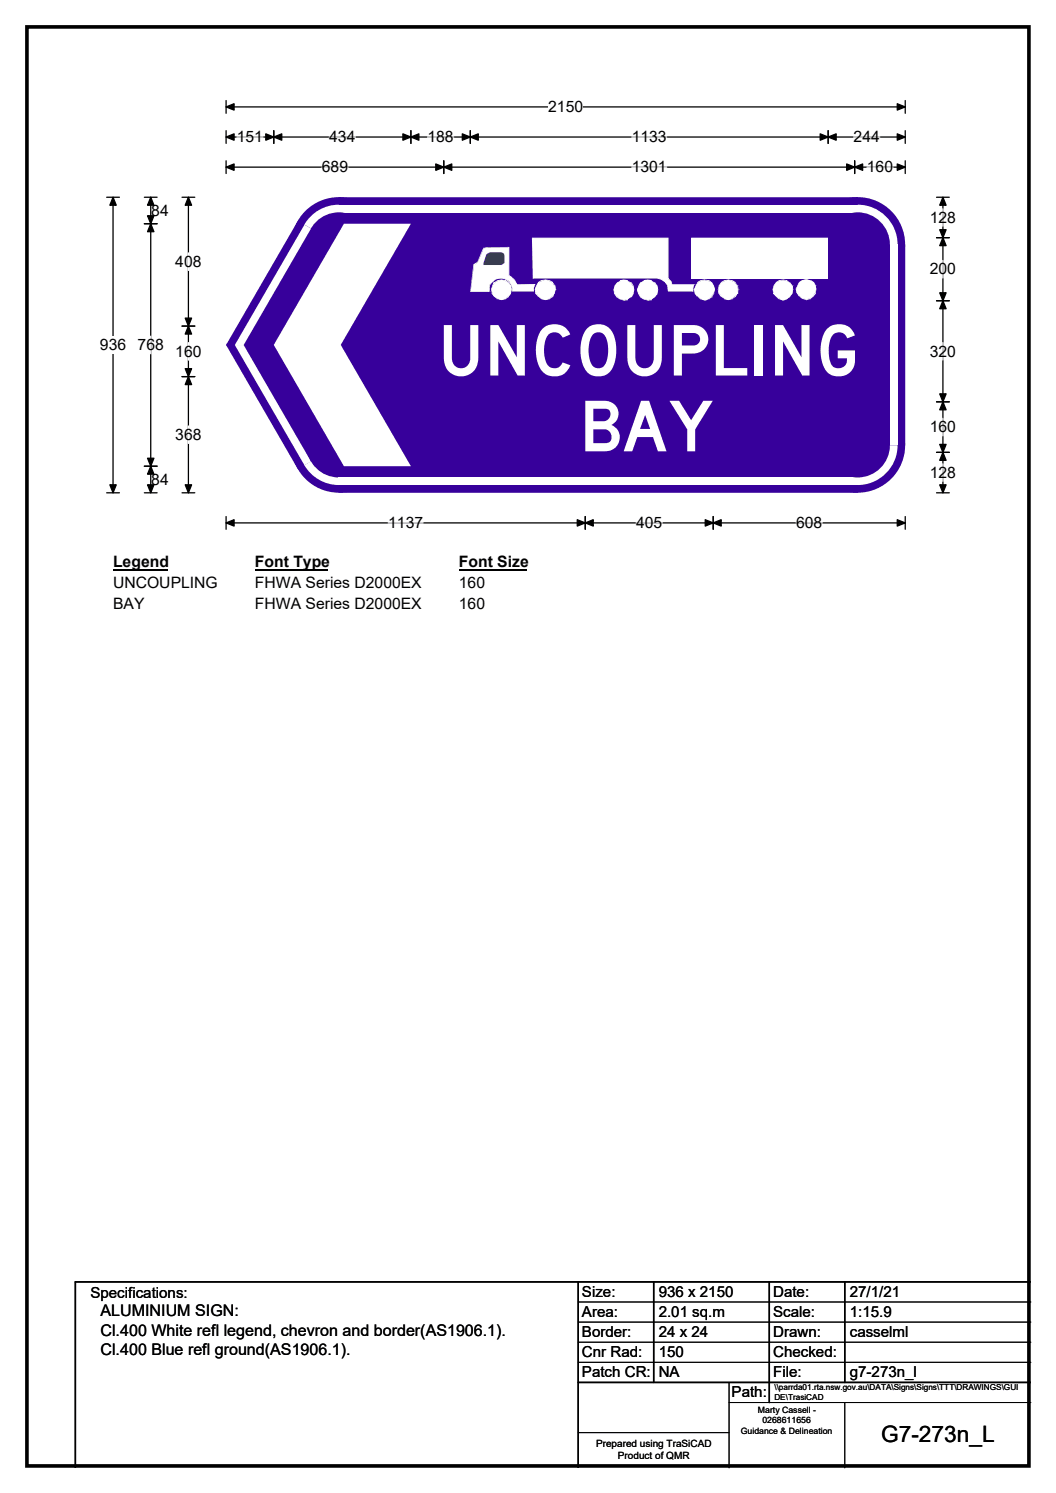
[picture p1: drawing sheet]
<svg xmlns="http://www.w3.org/2000/svg" width="210mm" height="297mm" viewBox="0 0 210 297" stroke-linecap="round" stroke-linejoin="round" font-family="sans-serif">
<path d="M5.4 5.4h199.2v286.3h-199.2z" fill="none" stroke="#000" stroke-width=".72"/>
<path d="M45 21.3h135M45 20v2.5M180 20v2.5" fill="none" stroke="#000" stroke-width=".25"/>
<path d="M45 21.3l1.5-.7v1.3zM178.4 20.6l1.6 .7-1.6 .6z" fill="#000" stroke="#000" stroke-width=".25"/>
<path d="M109 19.5h7v3.5h-7z" fill="#fff"/>
<g fill="none" stroke="#000" stroke-width=".25">
<path d="M21.2 39.2h2.5M22.5 39.2v58.8M45 27.3h135M45 26v2.5M45 32v2.5M45 33.3h135M54.4 26v2.5M81.7 26v2.5M88.2 32v2.5M93.5 26v2.5M164.7 26v2.5M169.9 32v2.5"/>
<path d="M180 26v2.5M180 32v2.5M21.2 98h2.5M45 102.8v2.5M45 104h135M116.4 102.8v2.5M141.8 102.8v2.5M180 102.8v2.5"/>
</g>
<g fill="#000" stroke="#000" stroke-width=".25">
<path d="M22.5 39.2l.6 1.6h-1.3zM45 27.3l1.5-.7v1.3zM45 33.3l1.5-.7v1.3zM54.4 27.3l1.6-.7v1.3zM52.9 26.6l1.5 .7-1.5 .6zM80.1 26.6l1.6 .7-1.6 .6zM81.7 27.3l1.6-.7v1.3zM88.2 33.3l1.6-.7v1.3zM86.7 32.6l1.5 .7-1.5 .6zM91.9 26.6l1.6 .7-1.6 .6zM93.5 27.3l1.6-.7v1.3zM163.1 26.6l1.6 .7-1.6 .6z"/>
<path d="M164.7 27.3l1.6-.7v1.3zM168.4 32.6l1.5 .7-1.5 .6zM169.9 33.3l1.6-.7v1.3zM178.4 26.6l1.6 .7-1.6 .6zM178.4 32.6l1.6 .7-1.6 .6zM21.8 96.5h1.3l-.6 1.5zM45 104l1.5-.6v1.3zM116.4 104l1.6-.6v1.3zM114.8 103.4l1.6 .6-1.6 .7zM140.2 103.4l1.6 .6-1.6 .7zM141.8 104l1.6-.6v1.3zM178.4 103.4l1.6 .6-1.6 .7z"/>
</g>
<path d="M47.1 27.3h5.2M64 33.3h5.2M65.5 27.3h5.2M85 27.3h5.2M125.6 27.3h7M125.6 33.3h7M169.7 27.3h5.2M172.4 33.3h5.2M77.2 104h6.9M126.5 104h5.2M158.3 104h5.2" fill="none" stroke="#fff" stroke-width=".25"/>
<path d="M19.9 66.9h5.2v3.5h-5.2z" fill="#fff"/>
<g fill="none" stroke="#000" stroke-width=".25">
<path d="M28.7 39.2h2.5M30 39.2v58.8M36.2 39.2h2.5M37.5 39.2v58.8M186.2 39.2h2.6M187.5 39.2v58.8M28.7 44.5h2.5M186.2 47.3h2.6M186.2 59.8h2.6M36.2 64.9h2.5M36.2 74.9h2.5M186.2 79.9h2.6"/>
<path d="M28.7 92.8h2.5M28.7 98h2.5M36.2 98h2.5M186.2 98h2.6M186.2 90h2.6"/>
</g>
<g fill="#000" stroke="#000" stroke-width=".25">
<path d="M30 39.2l.6 1.6h-1.3zM37.5 39.2l.6 1.6h-1.3zM187.5 39.2l.6 1.6h-1.2zM30 44.5l.6 1.6h-1.3zM29.3 42.9h1.3l-.6 1.6zM187.5 47.3l.6 1.6h-1.2zM186.9 58.3h1.2l-.6 1.5zM186.9 45.7h1.2l-.6 1.6zM187.5 59.8l.6 1.6h-1.2zM37.5 64.9l.6 1.6h-1.3zM36.8 73.3h1.3l-.6 1.6zM36.8 63.3h1.3l-.6 1.6z"/>
<path d="M37.5 74.9l.6 1.6h-1.3zM186.9 78.4h1.2l-.6 1.5zM187.5 79.9l.6 1.6h-1.2zM29.3 91.2h1.3l-.6 1.6zM30 92.8l.6 1.5h-1.3zM29.3 96.5h1.3l-.6 1.5zM36.8 96.5h1.3l-.6 1.5zM186.9 88.4h1.2l-.6 1.6zM187.5 90l.6 1.6h-1.2zM186.9 96.5h1.2l-.6 1.5z"/>
</g>
<path d="M37.5 50.3v3.5M187.5 41.5v3.5M187.5 51.8v3.5M30 66.9v3.5M37.5 68.2v3.4M187.5 68.2v3.4M37.5 84.8v3.4M187.5 83.2v3.5M187.5 92.3v3.5" fill="none" stroke="#fff" stroke-width=".25"/>
<path d="M22.5 110h10.7v3.5h-10.7z" fill="#fff"/>
<path d="M22.5 113.3h10.7" fill="none" stroke="#000" stroke-width=".32"/>
<path d="M50.7 110h14.4v3.5h-14.4z" fill="#fff"/>
<path d="M50.7 113.3h14.4" fill="none" stroke="#000" stroke-width=".32"/>
<path d="M91.2 110h13.5v3.5h-13.5z" fill="#fff"/>
<path d="M91.2 113.3h13.5" fill="none" stroke="#000" stroke-width=".32"/>
<g fill="#fff">
<path d="M22.5 114.2h20.7v3.5h-20.7z"/>
<path d="M50.7 114.2h33.1v3.5h-33.1z"/>
<path d="M91.2 114.2h5.3v3.5h-5.3z"/>
<path d="M22.5 118.4h6.2v3.5h-6.2z"/>
<path d="M50.7 118.4h33.1v3.5h-33.1z"/>
<path d="M91.2 118.4h5.3v3.5h-5.3z"/>
</g>
<g fill="#37009b">
<path d="M59.2 43.9l8.2-4.7h103.2l9.4 9.5v39.9l-9.4 9.4h-103.2l-8.2-4.7-14.2-24.5v-.3z" fill-rule="evenodd"/>
<circle cx="67.4" cy="48.6" r="9.4"/>
<circle cx="45.3" cy="68.6" r=".32"/>
<circle cx="67.4" cy="88.6" r="9.4"/>
<circle cx="170.6" cy="88.6" r="9.4"/>
<circle cx="170.6" cy="48.6" r="9.4"/>
</g>
<g fill="#fff">
<path d="M67.4 40.7h103.2v1.5h-103.2z" fill-rule="evenodd"/>
<path d="M61.6 43.2a7.9 7.9 0 0 1 5.8-2.5v7.9l-6.9-3.9z" fill-rule="evenodd"/>
</g>
<circle cx="67.4" cy="48.7" r="6.4" fill="#37009b"/>
<g fill="#fff">
<path d="M60.5 44.7l1.3 .8-13.3 23.1h-1.8z"/>
<path d="M46.7 68.6h1.8l13.3 23.2-1.3 .8z"/>
<path d="M60.5 92.5l6.9-3.9v7.9a7.9 7.9 0 0 1-6.9-4z" fill-rule="evenodd"/>
</g>
<circle cx="67.4" cy="88.6" r="6.4" fill="#37009b"/>
<g fill="#fff">
<path d="M67.4 95h103.2v1.5h-103.2z" fill-rule="evenodd"/>
<path d="M170.6 88.6l7.9-.1a7.9 7.9 0 0 1-8 8z" fill-rule="evenodd"/>
</g>
<circle cx="170.6" cy="88.6" r="6.4" fill="#37009b"/>
<g fill="#fff">
<path d="M177 48.7h1.5v39.9h-1.5z" fill-rule="evenodd"/>
<path d="M170.5 40.7a7.9 7.9 0 0 1 8 7.9h-7.9z" fill-rule="evenodd"/>
</g>
<circle cx="170.6" cy="48.7" r="6.4" fill="#37009b"/>
<g fill="#fff">
<path d="M68.4 44.5h13.3l-13.9 24.1 13.9 24.2h-13.3l-14-24.2z" fill-rule="evenodd"/>
<path d="M137.5 47.4h.2v7.9h-.2zM137.5 55.3v.1zM137.5 55.3h27v.1h-27zM164.5 55.3l.1 .1zM164.4 47.4h.2v7.9h-.2zM164.5 47.3l.1 .1zM137.5 47.3l27 .1-27 .1z" fill-rule="evenodd"/>
<path d="M138.7 56.2a2.29 2.29 0 0 1 2.9 0 2.16 2.16 0 0 1-1.4 3.5l-1-.3-.5-.5a1.76 1.76 0 0 1 0-2.7z" fill-rule="evenodd"/>
<path d="M138 57.6h.2l.2 .8h-.2zM138.4 58.3l.3 .5-.1 .1-.4-.5zM138.6 58.9h.1zM138.7 58.8l.6 .6-.1 .1zM139.2 59.4v.1zM139.3 59.4l.9 .1v.3l-1-.3zM140.2 59.7v.1zM140.2 59.5l.7-.1-.7 .4zM140.9 59.4l.6-.5 .1 .2-.6 .4zM141.5 58.9l.1 .2zM141.9 58.4l-.3 .7-.1-.2zM142 57.6h.2l-.3 .8zM141.9 56.9l.3 .7h-.2zM141.5 56.3l.1-.1 .4 .7-.1 .1zM141 55.7l.6 .5-.1 .1-.6-.4zM140.9 55.7v.2zM140 55.6l.9 .1v.2l-.9-.2zM140 55.6v.1zM139.3 55.7l.7-.1 .2 .1-.9 .2zM139.3 55.7v.2zM138.7 56.1l.6-.4v.2l-.6 .4zM138.7 56.1v.1zM138.7 56.2l-.2 .7-.1-.1zM138.4 56.8l.1 .1-.3 .7h-.2z" fill-rule="evenodd"/>
<path d="M143.4 56.2l1.4-.6 .8 .3a1.88 1.88 0 0 1 1.2 1.8 1.88 1.88 0 0 1-1.2 1.7l-.8 .3a2.38 2.38 0 0 1-1.9-2.1l.1-.8z" fill-rule="evenodd"/>
<path d="M142.7 57.6l.3 .7-.1 .1zM142.9 58.3v.1zM143 58.3l.4 .5-.2 .1-.3-.5zM143.2 58.9h.2zM143.2 58.9l.2-.1 .6 .6zM144 59.4v.1zM144 59.3l.8 .2v.2l-.8-.2zM144.8 59.5l.8-.1-.8 .3zM145.6 59.4v.1zM145.6 59.4l.6-.5v.2l-.6 .4zM146.2 58.9l.1 .2zM146.5 58.3l.1 .1-.3 .7-.1-.2zM146.6 58.4h.1zM146.7 57.6v.8h-.2zM146.6 56.9h.1l.1 .7zM146.6 56.9h.1zM146.2 56.2l.5 .7zM146.2 56.2l.1-.1zM145.6 55.7l.7 .4-.1 .2-.6-.4zM145.6 55.7v.2zM144.8 55.6l.8 .1v.2zM144.1 55.7l.7-.1-.7 .3zM144 55.7l.1 .2zM143.4 56.1l.6-.4 .1 .2-.6 .3zM143.4 56.1v.1zM143.4 56.1l.1 .1-.4 .6h-.2zM142.9 56.8h.1zM142.9 56.8h.2l-.4 .8zM142.7 57.6h.2z" fill-rule="evenodd"/>
<path d="M154.3 56.2a2.03 2.03 0 0 1 2.5-.1 2.03 2.03 0 0 1 .7 2.3l-1 1.1-.8 .2a2.4 2.4 0 0 1-2.1-2.1z" fill-rule="evenodd"/>
<path d="M153.6 57.6h.2v.8zM153.8 58.3l.5 .5-.1 .1-.4-.5zM154.3 58.8l.6 .6-.1 .1-.6-.6zM154.9 59.4l-.1 .1zM154.9 59.4l.8 .1v.3zM155.7 59.7v.1zM155.7 59.5l.8-.1-.8 .4zM156.4 59.4l.6-.5 .1 .2-.6 .4zM157.1 58.9v.2zM157.4 58.4h.1l-.4 .7-.1-.2zM157.5 57.6h.2l-.2 .8h-.1zM157.6 57.6h.1zM157.4 56.9h.2l.1 .7h-.2zM157.1 56.3v-.1l.5 .7-.2 .1zM156.5 55.7l.6 .6-.7-.4zM156.5 55.7v.2zM155.7 55.6l.8 .1v.2zM155.7 55.6v.1zM154.9 55.7l.8-.1-.7 .3zM154.9 55.7v.2zM154.3 56.1l.6-.4 .1 .2-.7 .4zM154.3 56.1l-.1 .1zM154.2 56.2h.2l-.5 .7-.1-.1zM153.8 56.8h.1zM153.8 56.8l.1 .1-.3 .7z" fill-rule="evenodd"/>
<path d="M159 56.1a1.97 1.97 0 0 1 3.2 .7 1.97 1.97 0 0 1-1.8 2.7l-.9-.1-1.1-1.1-.1-.8z" fill-rule="evenodd"/>
<path d="M158.2 57.6l.2-.1 .2 .8h-.2zM158.4 58.3h.2l.4 .5-.2 .1zM158.8 58.9l.1-.1zM158.9 58.8l.7 .5-.1 .1zM159.5 59.4l.9 .1v.2zM160.4 59.5v.2zM160.4 59.5l.6-.2v.2l-.6 .2zM161 59.4l.2 .1zM161 59.3l.6-.5 .2 .1-.6 .5zM161.6 58.9h.2zM162.1 58.3l.1 .1-.4 .5-.2-.1zM162.1 58.3l.1 .1zM162.2 57.5v.9l-.1-.1zM162.3 57.5v.1zM162.1 56.9h.1v.7zM162.2 56.8v.1zM161.6 56.2l.2-.1 .4 .7-.1 .1zM161.8 56.1v.1zM161 55.9l.2-.2 .6 .4-.2 .1zM161 55.7h.2zM160.3 55.5l.7 .2v.2l-.7-.2zM159.6 55.7l.7-.2v.2l-.7 .2zM158.9 56.1l.7-.4v.2l-.6 .3zM158.9 56.1h.1zM158.9 56.1l.1 .1-.3 .6-.1-.1zM158.6 56.8h.1l-.4 .8-.1-.1zM158.2 57.5h.1l-.1 .1z" fill-rule="evenodd"/>
<path d="M106 47.4h26.8v8l.6 .5 .2 .7h4.5l-.3 .7v.7h-5a2.29 2.29 0 0 0-2.1-2.7h-24.7z" fill-rule="evenodd"/>
<path d="M105.8 47.4h.3v7.9h-.1zM106 55.3v.1zM106 55.3h24.7v.1h-24.7zM130.7 55.3h.4v.2zM131.1 55.3v.1zM131.1 55.3l.4 .1v.2l-.4-.1zM131.5 55.4v.1zM131.5 55.4l.5 .3-.2 .2-.3-.3zM131.8 55.7h.2zM131.8 55.9l.2-.2 .3 .5zM132.3 56.1h.1l-.1 .1zM132.2 56.2l.2-.1 .3 .5-.1 .1zM132.7 56.6l.1 .4-.1 .2zM132.8 57v.2zM132.7 57.2h.1l.1 .8h-.1zM132.8 57.9l5 .1zM137.8 57.3l.1 .7h-.2zM138 56.6l-.2 .7zM138.1 56.6h.1zM133.6 56.6h4.5v.1h-4.5zM133.6 56.6v.1zM133.3 56l.2-.1 .1 .8zM132.8 55.4l.1-.1 .5 .6-.1 .1zM132.7 55.4h.1zM132.7 47.4h.2v8h-.2zM132.8 47.3l.1 .1zM106 47.3h26.8v.2h-26.8zM105.8 47.3l.2 .1z" fill-rule="evenodd"/>
<path d="M127.4 56.2a1.99 1.99 0 0 1 2.8 .1 1.99 1.99 0 0 1-.1 2.8 1.99 1.99 0 0 1-2.8-.2l-.6-1.3z" fill-rule="evenodd"/>
<path d="M126.7 57.8l.2-.2 .2 .8h-.2zM126.9 58.4l.5 .5-.1 .2zM127.3 58.9v.2zM127.4 58.9l.6 .5-.1 .1-.6-.4zM128 59.4l.8 .4zM128.8 59.7v.1zM128.8 59.7l.8-.3v.3l-.8 .1zM129.6 59.5v.2zM129.5 59.4l.6-.5 .1 .2-.6 .4zM130.5 58.4l.2 .1-.5 .6-.1-.2zM130.7 58.4v.1zM130.7 57.6l.2 .2-.2 .7-.2-.1zM130.8 57.6l.1 .2zM130.5 57h.3l.1 .6-.2 .2zM130.8 56.9l-.1 .1zM130.2 56.3l.1-.1 .5 .7-.3 .1zM130.2 56.3l.1-.1zM129.6 55.9l.7 .3-.1 .1-.7-.3zM129.6 55.7v.2zM128.8 55.6l.8 .1v.3l-.8-.1zM128.8 55.6v.1zM128 55.7l.8-.1v.3l-.7 .1zM128 55.7v.2zM127.4 56.2l.6-.3 .1 .1zM127.3 56.2h.1zM127.3 56.2l.3 .1-.5 .6-.1-.1zM127 56.8l.1 .1zM127 56.8l.2 .1-.3 .9-.2-.2zM126.7 57.6v.2z" fill-rule="evenodd"/>
<path d="M122.7 56.2a1.99 1.99 0 0 1 3 .4 1.99 1.99 0 0 1-.9 2.9 2.03 2.03 0 0 1-2.8-1.9z" fill-rule="evenodd"/>
<path d="M122.1 57.6l.2 .8h-.2zM122.1 58.4h.1zM122.1 58.4h.2l.4 .5-.1 .2zM122.6 58.9v.2zM122.7 58.9l.6 .5-.1 .1-.6-.4zM123.3 59.4l.8 .4zM124.1 59.7v.1zM124.1 59.7l.7-.3v.3l-.7 .1zM124.8 59.5v.2zM124.7 59.4l.7-.5v.2l-.6 .4zM125.4 59.1h.2zM125.3 58.9l.5-.5 .1 .1-.3 .6zM125.9 58.4v.1zM125.9 57.6l.2 .2-.2 .7-.1-.1zM126 57.6l.1 .2zM125.8 57h.2l.1 .6-.2 .2zM126 56.9l-.1 .1zM125.4 56.3l.2-.1 .4 .7-.1 .1zM125.4 56.3l.2-.1zM124.8 55.9l.8 .3-.2 .1zM124.8 55.7v.2zM124.1 55.6l.7 .1v.3l-.7-.1zM124.1 55.6v.1zM123.3 55.7l.8-.1v.3l-.7 .1zM123.3 55.7l.1 .2zM122.7 56.2l.6-.3 .1 .1zM122.7 56.2l.1 .1-.3 .6-.3-.1zM122.2 56.8l.1 .1zM122.2 56.8l.3 .1-.4 .9-.1-.2zM122 57.6v.2z" fill-rule="evenodd"/>
<path d="M107 56.2l1.5-.6 .8 .3a1.88 1.88 0 0 1 1.2 1.8 1.88 1.88 0 0 1-1.2 1.7l-.8 .3a2.68 2.68 0 0 1-2.2-2.1z" fill-rule="evenodd"/>
<path d="M106.3 57.6l.4 .7-.3 .1zM106.6 58.3l-.2 .1zM106.4 58.4l.3-.1 .3 .5-.1 .1zM106.9 58.9h.1zM106.9 58.9l.1-.1 .6 .5-.1 .1zM107.5 59.4l.1 .1zM107.6 59.3l.9 .2v.2l-.9-.2zM108.5 59.5l.8-.1-.8 .3zM109.3 59.4v.1zM109.2 59.4l.7-.5v.2l-.6 .4zM109.9 58.9l.1 .2zM110.2 58.3v.1l-.2 .7-.3-.2zM110.2 57.6h.3l-.3 .8zM110.2 56.9h.2l.1 .7h-.3zM110.2 56.9h.2zM109.9 56.2l.5 .7h-.2zM109.9 56.2l.1-.1zM109.3 55.7l.7 .4-.1 .2-.6-.4zM109.3 55.7v.2zM108.5 55.6l.8 .1v.2zM107.6 55.7l.9-.1-.8 .3zM107.6 55.7l.1 .2zM107 56.1l.6-.4 .1 .2-.7 .3zM107 56.1v.1zM107 56.1l.2 .1-.4 .6h-.2zM106.6 56.8h.1zM106.6 56.8h.2l-.5 .8z" fill-rule="evenodd"/>
<path d="M98.4 56.2l.6-.3a1.92 1.92 0 0 1 2.6 1 1.92 1.92 0 0 1-1.1 2.5l-.8 .3-.7-.3a1.95 1.95 0 0 1-.6-3.2z" fill-rule="evenodd"/>
<path d="M97.7 57.6h.1l.1 .7-.1 .1zM97.9 58.3l-.1 .1zM97.9 58.3l.5 .5-.2 .1-.4-.5zM98.2 58.9l.2-.1 .6 .5-.2 .1zM98.8 59.4l.2 .1zM99 59.3l.7 .2v.2l-.7-.2zM99.7 59.5l.8-.1-.8 .3zM100.5 59.4v.1zM100.4 59.4l.6-.5 .1 .2-.6 .4zM101.1 58.9v.2zM101.4 58.3l.2 .1-.5 .7-.1-.2zM101.6 57.6h.2l-.2 .8h-.2zM101.4 56.9h.3l.1 .7h-.2zM101.6 56.9h.1zM101.1 56.2l.6 .7h-.3zM101.1 56.1l.1 .1zM100.5 55.7l.6 .4v.2l-.7-.4zM100.5 55.7v.2zM99.7 55.6l.8 .1v.2zM99 55.7l.7-.1-.6 .3zM99 55.7v.2zM98.4 56.1l.6-.4 .1 .2-.7 .3zM98.2 56.1l.2 .1zM98.2 56.1l.3 .1-.6 .6zM97.9 56.8h.1zM97.9 56.8h.1l-.3 .8z" fill-rule="evenodd"/>
<path d="M96.2 49.4l5-.2v5.7l.5 .2 .8 .8 .3 .7h3.5l-.1 1.4h-4.3a2.27 2.27 0 0 0-1.3-2.4 2.27 2.27 0 0 0-2.6 .4l-.6 .6-.1 1.4h-3.7l.6-5 .1-.3 .7-.5z" fill-rule="evenodd"/>
<path d="M93.6 57.9h3.7v.2h-3.7zM97.3 58v.1zM97.2 57.3h.2l-.1 .7h-.1zM97.2 57.2l.1 .1zM97.4 56.5l.1 .1-.2 .7-.1-.1zM97.4 56.5l.5-.5 .1 .1-.5 .5zM97.9 56h.1zM97.9 56l.6-.6 .1 .1-.6 .6zM98.5 55.4l.1 .1zM98.5 55.4l.8-.2v.2l-.7 .2zM99.3 55.2h.6v.2h-.6zM99.9 55.2l.7 .2v.2l-.7-.2zM100.6 55.4v.1zM100.6 55.4l.6 .5-.1 .1-.6-.4zM101.2 55.9l.5 .6-.1 .1-.5-.6zM101.6 56.5h.1zM101.6 56.5l.4 .7-.1 .1zM101.9 57.3l.1-.1zM101.9 57.3h.1v.7h-.1zM101.9 57.9l4.3 .1zM106.1 57.3l.1 .7zM106.1 57.2l.1 .1zM106.3 56.6h.1l-.2 .7-.1-.1zM106.3 56.5l.1 .1zM102.8 56.6l3.5-.1v.2h-3.5zM102.7 56.6l.1 .1zM102.4 55.9l.4 .7h-.1zM102.5 55.7v.2zM101.9 55.4l.1-.1 .5 .4-.1 .2zM102 55.3v.1zM101.7 55.1l.3 .2-.1 .1-.3-.2zM101.3 54.8l.4 .3-.1 .1-.4-.3zM101.1 49.2h.2v5.7zM101.2 49.1l.1 .1zM96.7 49.2l4.5-.1-4.5 .2zM96.7 49.2v.1zM96.2 49.3l.5-.1-.5 .4zM96.2 49.3l.2 .1-.4 .4-.1-.1zM95.9 49.7l.1 .1zM95.9 49.7l.1 .1-1.1 2.4zM94.3 52.5l.6-.4 .1 .2-.7 .4zM94.2 52.5l.1 .2zM94.2 52.5l.2 .2-.3 .3zM94.1 53h.1zM94.1 53h.1l-.7 5zM93.5 58l.1 .1z" fill-rule="evenodd"/>
<path d="M96.5 52.7l3.2 .1zM99.9 52.5l.1 .2-.3 .1zM100 52.5v.2zM99.9 52.5l.4-.2-.3 .4zM100.3 51.9h.1l-.2 .4zM100.3 51.9h.1zM100.3 50.9h.1v1h-.1zM100.4 50.7l-.1 .2zM100.2 50.5l.2 .2-.1 .2zM99.9 50.3l.1-.1 .3 .3-.1 .1zM100 50.2l-.1 .1zM99.6 50l.4 .2-.1 .1-.3-.1zM99.6 50v.2zM97.5 50h2.1v.2l-2.1 .1zM97.5 50v.2zM97.1 50.3l.4-.3 .2 .3zM96.7 50.6l.4-.3 .1 .1-.4 .3zM96.7 50.6l.1 .1-.8 1.6zM96 52.3h.1zM96 52.3l.2 .2-.1 .2zM96.1 52.5l.4 .3-.4-.1z" fill-rule="evenodd"/>
</g>
<path d="M137.5 47.4h27v7.9h-27z" fill="#fff"/>
<path d="M96.7 50.6l.8-.4 2.4 .1 .3 .2 .1 .4v1.4l-.6 .4h-3.6v-.4z" fill-rule="evenodd" fill="#283985"/>
<path d="M115 255v37M130 255v20M153 255v24M168 255v20M205 255h-190v37M115 275h90" fill="none" stroke="#000" stroke-width=".3"/>
<path d="M115 259h90M115 263h90M115 267h90M115 271h90M145 279h60M145 275v17M168 279v13M115 285h30" fill="none" stroke="#000" stroke-width=".2"/>
<g font-size="13.9" fill="#fff">
<text x="87.1" y="74.7">UNCOUPLING</text>
<text x="115.2" y="89.8">BAY</text>
</g>
<text font-size="4.5" x="175.2" y="286.9">G7-273n_L</text>
<g font-size="3.2">
<text x="20" y="261.9">ALUMINIUM SIGN:</text>
<text x="20" y="265.7">Cl.400 White refl legend, chevron and border(AS1906.1).</text>
<text x="20" y="269.6">Cl.400 Blue refl ground(AS1906.1).</text>
</g>
<g font-size="3.1">
<text x="109" y="22.3">2150</text>
<text x="47.1" y="28.3">151</text>
<text x="65.5" y="28.3">434</text>
<text x="85" y="28.3">188</text>
<text x="125.6" y="28.3">1133</text>
<text x="169.7" y="28.3">244</text>
<text x="64" y="34.3">689</text>
<text x="125.6" y="34.3">1301</text>
<text x="172.4" y="34.3">160</text>
<text x="30.1" y="42.9">84</text>
<text x="184.9" y="44.3">128</text>
<text x="34.9" y="53.1">408</text>
<text x="184.9" y="54.6">200</text>
<text x="19.9" y="69.7">936</text>
<text x="27.4" y="69.7">768</text>
<text x="34.9" y="71">160</text>
<text x="184.9" y="71">320</text>
<text x="34.9" y="87.5">368</text>
<text x="184.9" y="86">160</text>
<text x="184.9" y="95.1">128</text>
<text x="30.1" y="96.4">84</text>
<text x="77.2" y="105.1">1137</text>
<text x="126.5" y="105.1">405</text>
<text x="158.3" y="105.1">608</text>
<text x="22.5" y="112.8">Legend</text>
<text x="50.7" y="112.8">Font Type</text>
<text x="91.2" y="112.8">Font Size</text>
<text x="22.5" y="117">UNCOUPLING</text>
<text x="50.7" y="117">FHWA Series D2000EX</text>
<text x="91.2" y="117">160</text>
<text x="22.5" y="121.2">BAY</text>
<text x="50.7" y="121.2">FHWA Series D2000EX</text>
<text x="91.2" y="121.2">160</text>
</g>
<g font-size="3">
<text x="115.7" y="258">Size:</text>
<text x="131" y="258">936 x 2150</text>
<text x="153.7" y="258">Date:</text>
<text x="169" y="258">27/1/21</text>
<text x="18" y="258.2">Specifications:</text>
<text x="115.7" y="262">Area:</text>
<text x="131" y="262">2.01 sq.m</text>
<text x="153.7" y="262">Scale:</text>
<text x="169" y="262">1:15.9</text>
<text x="115.7" y="266">Border:</text>
<text x="115.7" y="270">Cnr Rad:</text>
<text x="131" y="266">24 x 24</text>
<text x="131" y="270">150</text>
<text x="153.7" y="266">Drawn:</text>
<text x="153.7" y="270">Checked:</text>
<text x="169" y="266">casselml</text>
<text x="115.7" y="274">Patch CR:</text>
<text x="131" y="274">NA</text>
<text x="153.7" y="274">File:</text>
<text x="169" y="274">g7-273n_l</text>
<text x="145.5" y="278">Path:</text>
</g>
<g font-size="2">
<text x="118.5" y="287.8">Prepared using TraSiCAD</text>
<text x="122.9" y="290.2">Product of QMR</text>
</g>
<g font-size="1.7">
<text x="150.7" y="281.1">Marty Cassell -</text>
<text x="147.3" y="285.2">Guidance &amp; Delineation</text>
<text x="151.6" y="283.1">0268611656</text>
</g>
<g font-size="1.6">
<text x="154" y="276.6">\\parrda01.rta.nsw.gov.au\DATA\Signs\Signs\TTT\DRAWINGS\GUI</text>
<text x="154" y="278.5">DE\TrasiCAD</text>
</g>
</svg>
